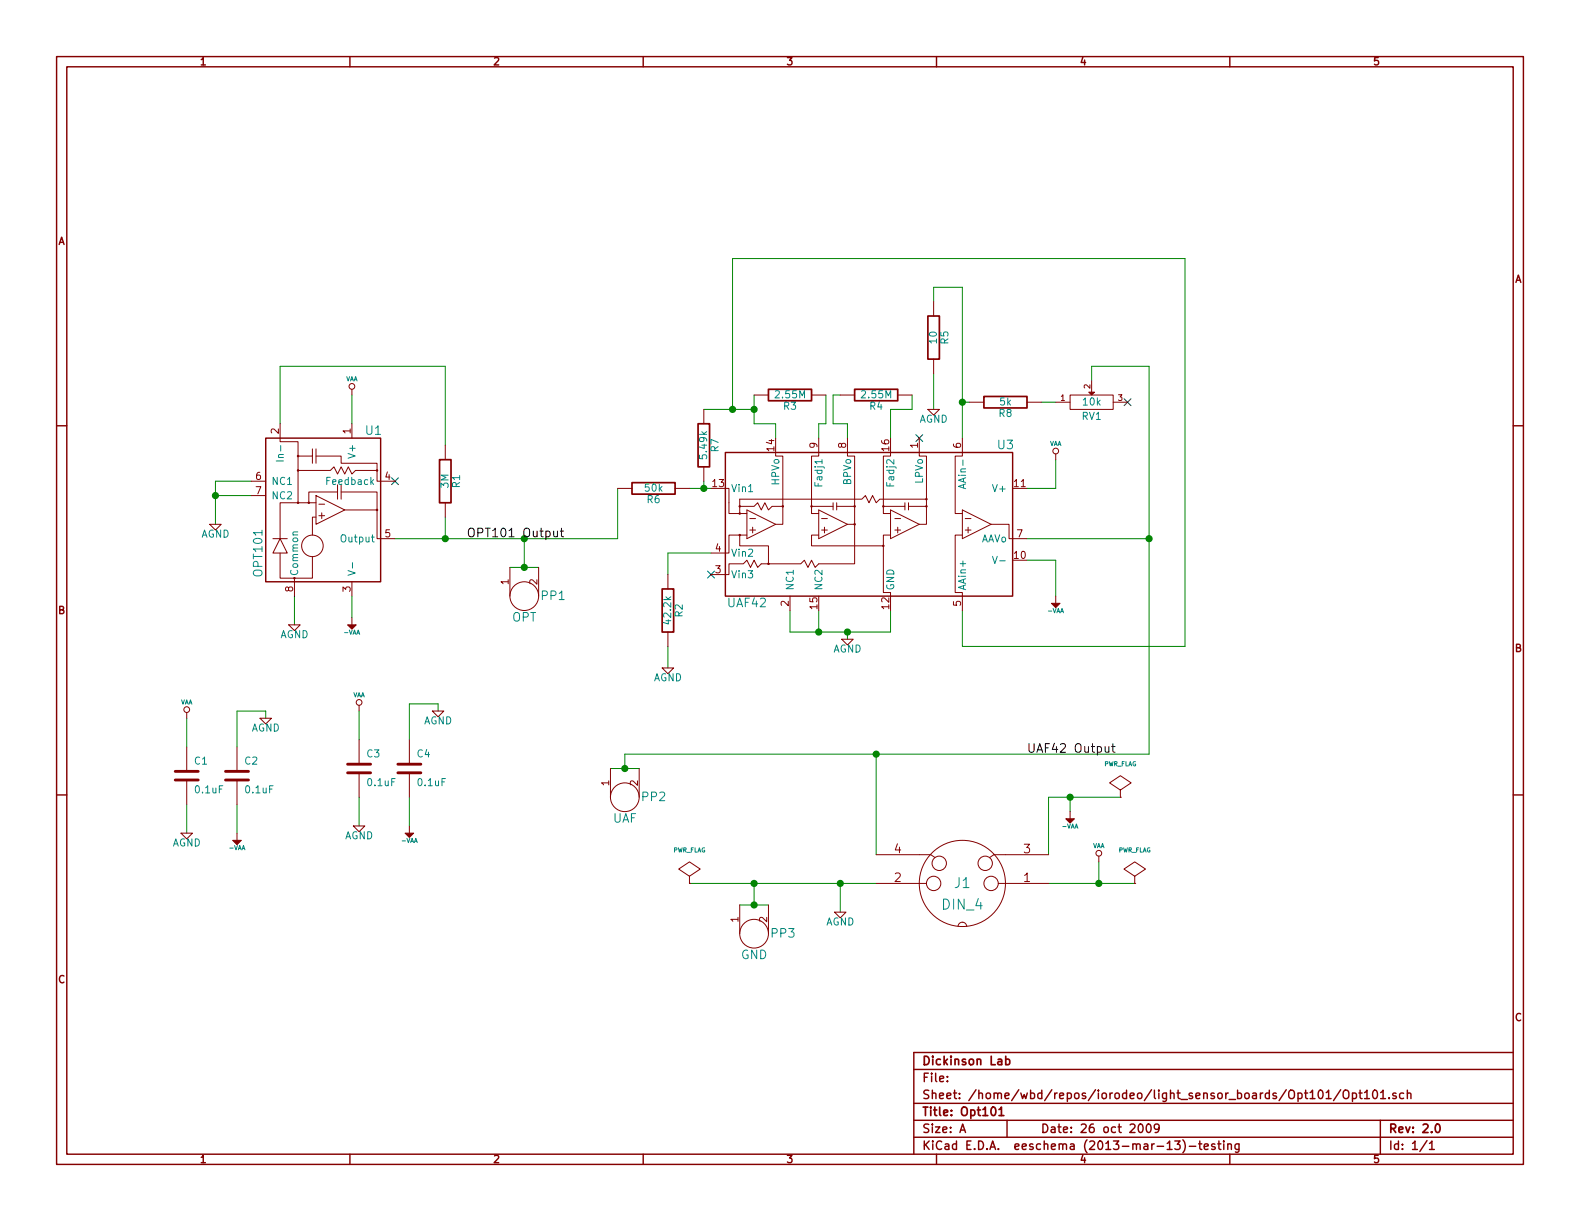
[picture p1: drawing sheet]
<svg xmlns="http://www.w3.org/2000/svg" width="279mm" height="216mm" viewBox="0 0 279 216" stroke-linecap="round" stroke-linejoin="round" font-family="sans-serif">
<g fill="none" stroke="#840000" stroke-width=".25">
<path d="M10 10h259.4v195.9h-259.4zM11.8 11.8h255.8v192.3h-255.8zM61.9 10v1.8M113.7 10v1.8M165.6 10v1.8M217.5 10v1.8M10 75.3h1.8M47 77.5h20.3v25.4h-20.3zM267.6 75.3h1.8M128.3 80h50.8v25.4h-50.8zM10 140.6h1.8M267.6 140.6h1.8"/>
<path d="M161.6 198.1h106M161.6 195.1h106M161.6 189.1h106M167.5 191.1v.2M167.5 190.3v.2M169.9 199.8h.7M178.1 198.1v3M201.4 198.9l.2-.1a.81 .81 0 0 1 .6 .6 .81 .81 0 0 1-.3 .8l-.1 .1a.79 .79 0 0 1-.4-1.4zM202.8 198.9l.2-.1a.81 .81 0 0 1 .6 .6 .81 .81 0 0 1-.2 .8l-.2 .1a.79 .79 0 0 1-.4-1.4zM205 199.4l-.3 .3h-.3l-.3-.3v-.4l.2-.2h.4l.2 .1a1.19 1.19 0 0 1-.2 1.3l-.4 .1M231.7 193.2l.4-.4v1.5M231.7 194.3h.8"/>
<path d="M233.3 192.8h.2a.81 .81 0 0 1 .5 .6 .81 .81 0 0 1-.2 .8l-.2 .1a.8 .8 0 0 1-.6-.7 .8 .8 0 0 1 .3-.8zM234.5 193.2l.4-.4v1.5M234.5 194.3h.9M237.1 192.7l-1.3 1.9M237.6 193l.3-.2a.53 .53 0 0 1 .6 .5v.5a.51 .51 0 0 1-.8 .4 1.05 1.05 0 0 1-.1-1.2zM239.2 193.3h.4l.3 .2-.1 .7h-.6M239.2 193.3v1.5M240.3 193.3h.6M240.5 192.8v1.3l.4 .2M241.3 193.2l.4-.4v1.5M241.3 194.3h.9M242.9 192.9l.2-.1a.81 .81 0 0 1 .6 .6 .81 .81 0 0 1-.3 .8l-.2 .1a.79 .79 0 0 1-.3-1.4z"/>
<path d="M244.1 198.1v6M244.1 193.2l.5-.4v1.5M244.1 194.3h.9M245.6 194.1v.2M246.9 193.3a.37 .37 0 0 0-.6 .2l.1 .2 .5 .1v.2l-.2 .3-.4-.1M248.2 193.3h-.4l-.3 .2 .1 .6 .2 .2 .4-.1M248.9 193.4l.2-.1h.4v1M248.9 192.8v1.5M267.6 186.1h-106v18M61.9 204.1v1.8M113.7 204.1v1.8M161.6 201.1h106"/>
<path d="M165.6 204.1v1.8M169.7 200.3l.5-1.5 .5 1.5M207.7 201.8h1l-.5 .5 .4 .2v.6l-.2 .2-.7-.2M209.2 201.5a1.71 1.71 0 0 1 0 2.3M210.3 202.7h1.2M212 202.3h.5M212.2 201.8v1.2l.3 .3M213 202.8l.7-.2-.1-.3h-.4l-.2 .2v.7h.6M214.8 202.3a.37 .37 0 0 0-.6 .2l.1 .2 .5 .1 .1 .2-.2 .3-.5-.1M215.3 202.3h.6M215.5 201.8v1.2l.4 .3M216.4 201.8v.1"/>
<path d="M216.4 202.3v1M217.1 202.4l.2-.1h.4l.1 1M217.1 202.3v1M217.5 204.1v1.8M219.1 202.3l-.1 1.3-.2 .2-.3-.1M219.1 202.3h-.4l-.3 .2 .1 .6 .2 .2 .4-.1M252.3 201.7l-1.2 1.9M252.8 202.2l.4-.4v1.5M252.8 203.3h.8"/>
</g>
<g fill="none" stroke="#840000" stroke-width=".3">
<path d="M164.1 55.9h2v7.6h-2zM123.4 74.9h2.1v7.7h-2.1zM135.9 68.8h7.6v2.1h-7.6zM151.1 68.8h7.6v2.1h-7.6zM174 70.1h7.6v2h-7.6zM77.7 81.3h2.1v7.6h-2.1zM111.8 85.3h7.6v2.1h-7.6zM117.1 104.1h2v7.7h-2zM175.4 195.9l.2-.1a.81 .81 0 0 1 .6 .6 .81 .81 0 0 1-.3 .8l-.2 .1a.79 .79 0 0 1-.3-1.4zM176.7 196.2l.4-.4v1.5M176.7 197.3h.8M177.9 187.4l.4-.1 .3 .3-.2 .6h-.5"/>
<path d="M253.9 198.9l.3-.1a.81 .81 0 0 1 .5 .6 .81 .81 0 0 1-.2 .8l-.2 .1a.79 .79 0 0 1-.4-1.4z"/>
</g>
<g fill="none" stroke="#008400" stroke-width=".18">
<path d="M165.1 53.3v-2.5h5.1v26.7M49.5 74.9v-10.1h29.2v13.9M62.2 69.9v5M124.5 72.4h8.8M129.5 72.4v-26.7h80v68.6h-39.3v-6.3M133.3 69.9v5h3.9v2.6M146 69.9v5h-1.2v2.6M148.6 69.9h-1.3v5h2.6v2.6M161.3 69.9v2.5h-3.8v5.1M165.1 66v6.4M170.2 71.1h1.2M184.1 71.1h2.6"/>
<path d="M193 67.3v-2.5h10.2v68.6h-92.7v2.5M38.1 87.6h6.3M44.4 85.1h-6.3v7.6M78.7 91.4v3.9M92.7 95.3v5M109.2 86.4v8.9h-39.4M121.9 86.4h3.8M124.5 85.1v1.3M125.7 97.8h-7.6v3.8M181.6 95.3h21.6M181.6 99.1h5.1v6.3M186.7 81.3v5.1h-5.1"/>
<path d="M52.1 105.4v5.1M62.2 105.4v3.8M90.2 100.3h5M118.1 114.3v3.8M139.7 108v3.8h17.8v-3.8M144.8 108v3.8M149.9 111.8v1.2M33 127v5.1M47 127v-1.3h-5.1v6.4M63.5 125.7v5.1M77.5 125.7v-1.2h-5.1v6.3M107.9 135.9h5.1"/>
<path d="M154.9 133.4v17.7M33 142.2v5.1M41.9 142.2v5.1M63.5 141v5.1M72.4 141v5.1M121.9 156.2h33M133.3 156.2v3.8M148.6 156.2v5.1M185.4 156.2h15.3M189.2 141v2.5M194.3 152.4v3.8M198.1 141h-12.7v10.1"/>
<path d="M130.8 160h5.1"/>
</g>
<g fill="#008400" stroke="#008400" stroke-width=".25">
<circle cx="148.6" cy="156.2" r=".51"/>
<circle cx="194.3" cy="156.2" r=".51"/>
<circle cx="170.2" cy="71.1" r=".51"/>
<circle cx="129.5" cy="72.4" r=".51"/>
<circle cx="133.4" cy="72.4" r=".51"/>
<circle cx="78.7" cy="95.3" r=".51"/>
<circle cx="189.2" cy="141" r=".51"/>
<circle cx="203.2" cy="95.3" r=".51"/>
<circle cx="149.9" cy="111.8" r=".51"/>
<circle cx="38.1" cy="87.6" r=".51"/>
<circle cx="144.8" cy="111.8" r=".51"/>
<circle cx="110.5" cy="135.9" r=".51"/>
<circle cx="92.7" cy="100.3" r=".51"/>
<circle cx="124.5" cy="86.4" r=".51"/>
<circle cx="133.4" cy="156.2" r=".51"/>
<circle cx="133.4" cy="160" r=".51"/>
<circle cx="154.9" cy="133.4" r=".51"/>
</g>
<g fill="none" stroke="#840000" stroke-width=".18">
<path d="M165.1 53.3v2.6M49.5 74.9v3.2h3.2v10.8h-3.2v6.4M55.2 79.4v1.2h-2.5M55.9 79.4v2.5M62.2 68.8v1.1M62.2 74.9v2.6M78.7 78.7v2.6M124.5 72.4v2.5M133.3 69.9h2.6M143.5 69.9h2.5M144.8 77.5v3.1h-1.3v10.2h1.3M148.6 69.9h2.5"/>
<path d="M149.9 77.5v3.1h1.2v12.1h-1.2M158.7 69.9h2.6M162.6 77.5v3.1h1.2v12.1h-1.2M164.1 72.4h2l-1 1zM165.1 63.5v2.5M170.2 77.5v3.1h-1.3v10.2h1.3M171.4 71.1h2.6M181.6 71.1h2.5M186.7 71.1h2.5M189.2 69.9h7.6v2.5h-7.6zM193 67.3v2M196.8 71.1h2.6"/>
<path d="M37.1 92.7h2l-1 1zM44.4 85.1h2.6M44.4 87.6h2.6M48.3 95.3h2.5M49.5 95.3l1.3 2.5h-2.5zM49.5 97.8v4.4h2.6v3.2M52.7 88.9h3.2M52.7 83.2h5.7l.7-.6 .6 1.2 .6-1.2 .7 1.2 .6-1.2 .6 1.2 .7-.6h3.8v1.9h3.1M55.2 80.6v1.3M55.2 98.4v3.8h-3.1M55.9 91.4h-.7v3.2M55.9 87.6l5.1 2.6-5.1 2.5z"/>
<path d="M55.9 80.6h4.4v1.3h6.4v1.3M59.7 87v1.3M59.7 85.7v1.3h-5.1v1.9M60.3 85.7v2.6M60.3 87h6.4v3.2M61 90.2h5.7v5.1h3.1M78.7 88.9v2.5M109.2 86.4h2.6M119.4 86.4h2.5M124.5 82.6v2.5M128.3 86.4h.6v4.4h3.2M130.8 94.6v1.9h5.1v3.2"/>
<path d="M130.8 89.5h2.5l.7-.6 .6 1.3 .7-1.3 .6 1.3 .6-.7h1.9M132.1 90.2l5.1 2.5-5.1 2.6zM132.1 94.6h-3.2v3.2h-3.2M135.9 99.7h.1M135.9 99.7h-1.3l-.6 .6-.7-1.2-.6 1.2-.6-1.2-.7 .6h-2.5v1.9h-3.2M137.2 80v.6h1.2v12.1h-1.2M143.5 89.5h3.8M144.8 90.2l5.1 2.5-5.1 2.6zM144.8 94.6h-1.3v1.9h12.7M147.3 88.9v1.3M148 89.5h3.1M148 88.9v1.3"/>
<path d="M151.1 92.7v7h-6.3l-.7 .6-.6-1.2-.6 1.2-.7-1.2-.6 .6h-5.7M157.5 90.2l5.1 2.5-5.1 2.6zM157.5 94.6h-1.3v10.2h1.3v.6M157.5 80v.6h-1.3v10.2h1.3M160 89.5v.7M160 88.9v.6h-3.8M160.7 89.5h3.1M160.7 88.9v1.3M163.8 88.3h-8.2l-.7 .6-.6-1.3-.6 1.3-.7-1.3-.6 .7h-21.6v2.5M170.2 90.2l5.1 2.5-5.1 2.6zM170.2 94.6h-1.3v10.2h1.3v3.2M175.3 92.7h3.1v2.6h3.2"/>
<path d="M186.7 80.3v1M51.1 110.5h2l-1 1zM62.2 109.2v1.3M62.2 102.9v2.5M90.2 100.3v5.1M95.2 100.3v5.1M117.1 118.1h2l-1 1zM118.1 101.6v2.5M118.1 111.8v2.5M139.7 105.4v2.6M148.8 113h2.1l-1 1zM186.7 105.4v1.3"/>
<path d="M33 126v1M33 132.1v4.3M33 137.9v4.3M41.9 132.1v4.3M41.9 137.9v4.3M46 127h2l-1 1zM63.5 124.7v1M63.5 130.8v4.3M63.5 136.7v4.3M72.4 130.8v4.3M72.4 136.7v4.3M76.5 125.7h2l-1 1z"/>
<path d="M107.9 135.9v5.1M113 135.9v5.1M198.1 139.7l1.9-1.3-1.9-1.2-1.9 1.2 1.9 1.3v1.3M32 147.3h2l-1 1zM41.9 147.3v1.3M62.5 146.1h2l-1 1zM72.4 146.1v1.2M121.9 156.2h.1M121.9 154.9l1.9-1.2-1.9-1.3-1.9 1.3 1.9 1.2v1.3M154.9 151.1h9.7l.8 .5M154.9 156.2h8.9M176.5 156.2h8.9"/>
<path d="M185.4 151.1h-9.7l-.7 .5M189.2 143.5v1.3M194.3 151.4v1M198.1 141h.1M200.7 156.2h.1M200.7 154.9l1.9-1.2-1.9-1.3-1.9 1.3 1.9 1.2v1.3M130.8 160v5.1M135.9 160v5.1M147.6 161.3h2l-1 1zM169.4 163.8a.76 .76 0 0 1 .8-.7 .76 .76 0 0 1 .7 .7"/>
<circle cx="62.2" cy="68.3" r=".51"/>
<circle cx="186.7" cy="79.8" r=".51"/>
<circle cx="55.2" cy="96.5" r="1.9"/>
<circle cx="92.7" cy="105.4" r="2.54"/>
<circle cx="33" cy="125.5" r=".51"/>
<circle cx="63.5" cy="124.2" r=".51"/>
<circle cx="110.5" cy="141" r="2.54"/>
<circle cx="165.1" cy="156.2" r="1.27"/>
<circle cx="166.1" cy="152.7" r="1.27"/>
<circle cx="170.2" cy="156.2" r="7.6"/>
<circle cx="174.2" cy="152.7" r="1.27"/>
<circle cx="175.3" cy="156.2" r="1.27"/>
<circle cx="194.3" cy="150.9" r=".51"/>
<circle cx="133.3" cy="165.1" r="2.54"/>
</g>
<path d="M162 76.9l1.2 1.2M163.2 76.9l-1.2 1.2M198.8 70.5l1.2 1.2M200 70.5l-1.2 1.2M69.2 84.5l1.3 1.2M70.5 84.5l-1.3 1.2M125.1 101l1.2 1.2M126.3 101l-1.2 1.2" fill="none" stroke="#000084" stroke-width=".18"/>
<path d="M31 137.9h4.1M31 136.4h4.1M39.9 137.9h4M39.9 136.4h4M61.5 136.7h4M61.5 135.1h4M70.4 136.7h4M70.4 135.1h4" fill="none" stroke="#840000" stroke-width=".51"/>
<g fill="#840000" stroke="#840000" stroke-width=".18">
<path d="M71.6 147.3h1.6l-.8 .8z"/>
<path d="M41.1 148.6h1.6l-.8 .8z"/>
<path d="M188.5 144.8h1.5l-.8 .7z"/>
<path d="M192.5 69.3h1l-.5 .6z"/>
<path d="M185.9 106.7h1.6l-.8 .7z"/>
<path d="M61.5 110.5h1.5l-.8 .8z"/>
<path d="M132.6 93.7h1z"/>
<path d="M132.6 91.7h1z"/>
<path d="M133.1 93.2v1z"/>
<path d="M145.3 93.7h1z"/>
<path d="M145.3 91.7h1z"/>
<path d="M145.8 93.2v1z"/>
<path d="M158.2 93.7h1.1z"/>
<path d="M158.2 91.7h1.1z"/>
<path d="M158.7 93.2v1z"/>
<path d="M170.7 91.7h1z"/>
<path d="M171.2 93.2v1z"/>
<path d="M170.7 93.7h1z"/>
<path d="M56.4 91.2h1z"/>
<path d="M56.4 89.2h1z"/>
<path d="M56.9 90.7v1z"/>
<circle cx="130.8" cy="94.6" r=".13"/>
<circle cx="130.8" cy="90.8" r=".13"/>
<circle cx="130.8" cy="89.5" r=".13"/>
<circle cx="135.9" cy="99.7" r=".13"/>
<circle cx="138.4" cy="89.5" r=".13"/>
<circle cx="143.5" cy="89.5" r=".13"/>
<circle cx="151.1" cy="92.7" r=".13"/>
<circle cx="151.1" cy="89.5" r=".13"/>
<circle cx="156.2" cy="96.5" r=".13"/>
<circle cx="156.2" cy="89.5" r=".13"/>
<circle cx="163.8" cy="89.5" r=".13"/>
<circle cx="163.8" cy="88.3" r=".13"/>
<circle cx="52.7" cy="88.9" r=".13"/>
<circle cx="52.7" cy="83.2" r=".13"/>
<circle cx="52.7" cy="80.6" r=".13"/>
<circle cx="54.6" cy="88.9" r=".13"/>
<circle cx="66.7" cy="90.2" r=".13"/>
<circle cx="66.7" cy="83.2" r=".13"/>
</g>
<path d="M97.9 93.9v.8a.38 .38 0 0 0 .7 .1M98.6 93.9v1M99.1 93.9h.6M99.3 93.4v1.3l.4 .2M195.4 132v.8a.38 .38 0 0 0 .7 .1M196.1 132v1M196.6 132h.6M196.8 131.5v1.3l.4 .2" fill="none" stroke="#000" stroke-width=".18"/>
<path d="M48.8 81.5h1.3M52.7 94.1h-.8l-.1 .3 .1 .2M62.3 99.5v1M132.4 86.9h.7M170.8 85.6l-1.3 .4 1.3 .4M175.5 98.4l.4 1.2 .5-1.2M176.8 99.2h.9M61.5 100.9l1.3 .4-1.3 .4" fill="none" stroke="#008484" stroke-width=".18"/>
<g font-size="2.5" fill="#008484">
<text x="166.7" y="160.8">DIN_4</text>
<text x="168.8" y="157">J1</text>
</g>
<g font-size="2.1" fill="#008484">
<text x="64.7" y="76.9">U1</text>
<text x="176.5" y="79.4">U3</text>
<text x="46.4" y="101.7" transform="rotate(-90 46.4 101.7)">OPT101</text>
<text x="95.8" y="106.1">PP1</text>
<text x="128.7" y="107.4">UAF42</text>
<text x="90.5" y="109.9">OPT</text>
<text x="113.6" y="141.7">PP2</text>
<text x="108.3" y="145.5">UAF</text>
<text x="136.4" y="165.8">PP3</text>
<text x="131" y="169.6">GND</text>
</g>
<g font-size="2.1">
<text x="82.5" y="95">OPT101 Output</text>
<text x="181.6" y="133.1">UAF42 Output</text>
</g>
<g font-size="2.1" fill="#840000">
<text x="158.2" y="156">2</text>
<text x="158.2" y="150.9">4</text>
<text x="181" y="156">1</text>
<text x="181" y="150.9">3</text>
<text x="163.1" y="188.3">Dickinson Lab</text>
<text x="163.1" y="191.3">File:</text>
<text x="163.1" y="194.3">Sheet: /home/wbd/repos/iorodeo/light_sensor_boards/Opt101/Opt101.sch</text>
<text x="163.1" y="197.3">Title: Opt101</text>
<text x="163.1" y="200.3">Size: A</text>
<text x="163.1" y="203.3">KiCad E.D.A. eeschema (2013-mar-13)-testing</text>
<text x="184.1" y="200.3">Date: 26 oct 2009</text>
<text x="245.6" y="203.3">Id: 1/1</text>
<text x="245.6" y="200.3">Rev: 2.0</text>
</g>
<g font-size="1.8" fill="#840000">
<text x="35.5" y="11.5">1</text>
<text x="87.3" y="11.5">2</text>
<text x="139.2" y="11.5">3</text>
<text x="191.1" y="11.5">4</text>
<text x="242.9" y="11.5">5</text>
<text x="10.3" y="43.3">A</text>
<text x="267.9" y="50">A</text>
<text x="49.3" y="76.7" transform="rotate(-90 49.3 76.7)">2</text>
<text x="62" y="76.7" transform="rotate(-90 62 76.7)">1</text>
<text x="136.9" y="79.7" transform="rotate(-90 136.9 79.7)">14</text>
<text x="144.5" y="79.2" transform="rotate(-90 144.5 79.2)">9</text>
<text x="149.6" y="79.2" transform="rotate(-90 149.6 79.2)">8</text>
<text x="157.2" y="79.7" transform="rotate(-90 157.2 79.7)">16</text>
<text x="162.3" y="79.2" transform="rotate(-90 162.3 79.2)">1</text>
<text x="169.9" y="79.2" transform="rotate(-90 169.9 79.2)">6</text>
<text x="45.2" y="84.8">6</text>
<text x="45.2" y="87.4">7</text>
<text x="68.1" y="84.8">4</text>
<text x="126" y="86.1">13</text>
<text x="179.4" y="86.1">11</text>
<text x="68.1" y="95">5</text>
<text x="179.9" y="95">7</text>
<text x="126.5" y="101.3">3</text>
<text x="126.5" y="97.5">4</text>
<text x="179.4" y="98.8">10</text>
<text x="51.8" y="104.6" transform="rotate(-90 51.8 104.6)">8</text>
<text x="62" y="104.6" transform="rotate(-90 62 104.6)">3</text>
<text x="89.9" y="103.4" transform="rotate(-90 89.9 103.4)">1</text>
<text x="95" y="103.4" transform="rotate(-90 95 103.4)">2</text>
<text x="139.4" y="107.2" transform="rotate(-90 139.4 107.2)">2</text>
<text x="144.5" y="107.6" transform="rotate(-90 144.5 107.6)">15</text>
<text x="157.2" y="107.6" transform="rotate(-90 157.2 107.6)">12</text>
<text x="169.9" y="107.2" transform="rotate(-90 169.9 107.2)">5</text>
<text x="10.3" y="108.6">B</text>
<text x="267.9" y="115.3">B</text>
<text x="107.7" y="138.9" transform="rotate(-90 107.7 138.9)">1</text>
<text x="112.8" y="138.9" transform="rotate(-90 112.8 138.9)">2</text>
<text x="130.6" y="163" transform="rotate(-90 130.6 163)">1</text>
<text x="135.6" y="163" transform="rotate(-90 135.6 163)">2</text>
<text x="10.3" y="173.8">C</text>
<text x="267.9" y="180.5">C</text>
<text x="35.5" y="205.6">1</text>
<text x="87.3" y="205.6">2</text>
<text x="139.2" y="205.6">3</text>
<text x="191.1" y="205.6">4</text>
<text x="242.9" y="205.6">5</text>
</g>
<g font-size="1.8" fill="#008484">
<text x="165.7" y="60.7" transform="rotate(-90 165.7 60.7)">10</text>
<text x="167.7" y="60.8" transform="rotate(-90 167.7 60.8)">R5</text>
<text x="137.2" y="70.4">2.55M</text>
<text x="152.5" y="70.4">2.55M</text>
<text x="176.8" y="71.7">5k</text>
<text x="191.6" y="71.7">10k</text>
<text x="138.6" y="72.4">R3</text>
<text x="153.8" y="72.4">R4</text>
<text x="162.5" y="74.7">AGND</text>
<text x="176.7" y="73.7">R8</text>
<text x="191.3" y="74.2">RV1</text>
<text x="50.2" y="80.6" transform="rotate(-90 50.2 80.6)">In-</text>
<text x="62.9" y="80.7" transform="rotate(-90 62.9 80.7)">V+</text>
<text x="125" y="80.9" transform="rotate(-90 125 80.9)">5.49k</text>
<text x="127.1" y="79.9" transform="rotate(-90 127.1 79.9)">R7</text>
<text x="48" y="85.7">NC1</text>
<text x="48" y="88.3">NC2</text>
<text x="58.1" y="85.7">Feedback</text>
<text x="79.3" y="86.3" transform="rotate(-90 79.3 86.3)">3M</text>
<text x="81.3" y="86.2" transform="rotate(-90 81.3 86.2)">R1</text>
<text x="114.1" y="86.9">50k</text>
<text x="114.5" y="89">R6</text>
<text x="129.3" y="87">Vin1</text>
<text x="137.8" y="85.8" transform="rotate(-90 137.8 85.8)">HPVo</text>
<text x="145.4" y="85.6" transform="rotate(-90 145.4 85.6)">Fadj1</text>
<text x="150.5" y="85.8" transform="rotate(-90 150.5 85.8)">BPVo</text>
<text x="158.1" y="85.6" transform="rotate(-90 158.1 85.6)">Fadj2</text>
<text x="163.2" y="85.5" transform="rotate(-90 163.2 85.5)">LPVo</text>
<text x="170.8" y="85.8" transform="rotate(-90 170.8 85.8)">AAin-</text>
<text x="175.8" y="87">V+</text>
<text x="35.5" y="95">AGND</text>
<text x="60.5" y="95.9">Output</text>
<text x="173.2" y="95.9">AAVo</text>
<text x="52.7" y="101.9" transform="rotate(-90 52.7 101.9)">Common</text>
<text x="129.3" y="98.4">Vin2</text>
<text x="129.3" y="102.2">Vin3</text>
<text x="140.3" y="104.4" transform="rotate(-90 140.3 104.4)">NC1</text>
<text x="145.4" y="104.4" transform="rotate(-90 145.4 104.4)">NC2</text>
<text x="158.1" y="104.4" transform="rotate(-90 158.1 104.4)">GND</text>
<text x="170.8" y="104.4" transform="rotate(-90 170.8 104.4)">AAin+</text>
<text x="49.5" y="112.8">AGND</text>
<text x="118.7" y="110.2" transform="rotate(-90 118.7 110.2)">42.2k</text>
<text x="120.7" y="109.1" transform="rotate(-90 120.7 109.1)">R2</text>
<text x="147.3" y="115.4">AGND</text>
<text x="115.5" y="120.4">AGND</text>
<text x="44.4" y="129.3">AGND</text>
<text x="74.9" y="128.1">AGND</text>
<text x="34.4" y="135.2">C1</text>
<text x="43.3" y="135.2">C2</text>
<text x="64.9" y="133.9">C3</text>
<text x="73.8" y="133.9">C4</text>
<text x="34.6" y="140.3">0.1uF</text>
<text x="43.5" y="140.3">0.1uF</text>
<text x="65.1" y="139">0.1uF</text>
<text x="74" y="139">0.1uF</text>
<text x="30.4" y="149.7">AGND</text>
<text x="60.9" y="148.4">AGND</text>
<text x="146" y="163.6">AGND</text>
</g>
<g font-size="1.4" fill="#840000">
<text x="187.6" y="70.9">1</text>
<text x="192.8" y="68.7" transform="rotate(-90 192.8 68.7)">2</text>
<text x="197.7" y="70.9">3</text>
</g>
<g font-size="1.1" fill="#008484">
<text x="61.1" y="67.4">VAA</text>
<text x="185.6" y="78.8">VAA</text>
<text x="60.9" y="112.2">-VAA</text>
<text x="185.4" y="108.4">-VAA</text>
<text x="31.9" y="124.5">VAA</text>
<text x="62.4" y="123.3">VAA</text>
<text x="195.1" y="135.5">PWR_FLAG</text>
<text x="71.1" y="149">-VAA</text>
<text x="187.9" y="146.5">-VAA</text>
<text x="193.2" y="149.9">VAA</text>
<text x="40.6" y="150.3">-VAA</text>
<text x="118.9" y="150.7">PWR_FLAG</text>
<text x="197.7" y="150.7">PWR_FLAG</text>
</g>
</svg>
